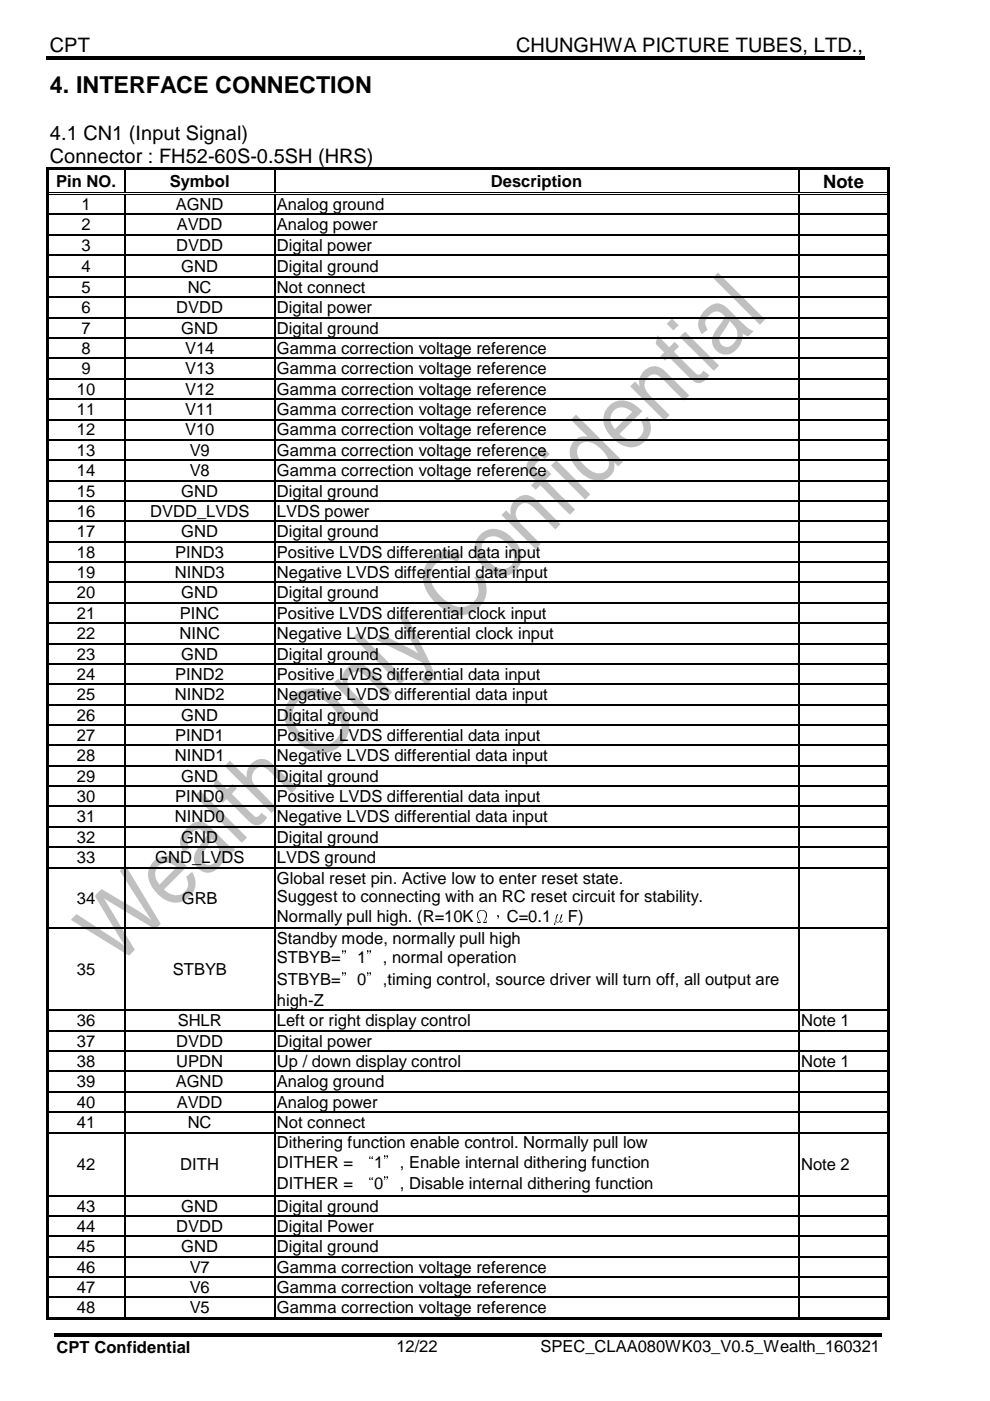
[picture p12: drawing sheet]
<svg xmlns="http://www.w3.org/2000/svg" width="210mm" height="297mm" viewBox="0 0 210 297" stroke-linecap="round" stroke-linejoin="round" font-family="sans-serif">
<path d="M9.8 11.9h82.1v.8h-82.1zM91.6 11.9h.8v.8h-.8zM92.4 11.9h91v.8h-91zM11.5 282.7h40.4v.7h-40.4zM51.9 282.7h.8v.7h-.8zM52.7 282.7h43.3v.7h-43.3zM96 282.7h.8v.7h-.8zM96.8 282.7h90.2v.7h-90.2z" fill="#000"/>
<g fill="#c0c0c0">
<path d="M16.2 193.8l10.3 6.8-6.4-10.7 1.4-1.4 7.7 4.5 2.9 2.1-6.7-10.4 1.2-1.3 7.5 12.5-1.2 1.1-10.9-6.5 6.6 10.9-1.3 1.2-12.3-7.6z" fill-rule="evenodd"/>
<path d="M32.6 182.6a4.3 4.3 0 0 1 6.2 .3l.8 .8-4.8 4.9a3.1 3.1 0 0 0 4.4 .5 2.52 2.52 0 0 0 .3-3.2l1.2-1a4.2 4.2 0 0 1-.8 5.5 4.2 4.2 0 0 1-5.5 0 5.8 5.8 0 0 1-2.8-6.3zM33.6 183.6a2.77 2.77 0 0 0 .2 3.9l3.7-3.6a2.65 2.65 0 0 0-3.9-.3z" fill-rule="evenodd"/>
<path d="M39.7 175.5a2.93 2.93 0 0 1 4.5-.4l2.9 2.8a7 7 0 0 0 2.8 2.1l-1.1 1.2-1.1-.7a4.3 4.3 0 0 1-3.6 4.5 3.1 3.1 0 0 1-2.8-2 3.1 3.1 0 0 1 .8-3.3l1.8-2.8a2.02 2.02 0 0 0-3-.5 2.16 2.16 0 0 0-.7 3.4l-1.3 .9a3.6 3.6 0 0 1 .8-5.2zM44.8 177.9l-.6 1.2a5 5 0 0 0-1.5 3.1 1.73 1.73 0 0 0 1.5 1.2 1.73 1.73 0 0 0 1.7-1 3.2 3.2 0 0 0-1.1-4.5z" fill-rule="evenodd"/>
<path d="M42.1 167.9l.3-.3 10 10-1.1 1.1-10-10z" fill-rule="evenodd"/>
<path d="M45.7 164.8l2.5 2.5 1.1-1.1 .9 1-1.1 1.1 4.5 4.5a.9 .9 0 0 0 .9 .4 .9 .9 0 0 0 .7-.6l.2-.3 1.2 1a2.31 2.31 0 0 1-3.1 1.4l-5.5-5.3-.8 .8-.9-1 .8-.8-1.8-1.7z" fill-rule="evenodd"/>
<path d="M48.7 161.3l3.6 3.6a3.2 3.2 0 0 1 1.7-3.6 3.2 3.2 0 0 1 3.9 .8l5 4.9-1.1 1.1-4.6-4.5a2.05 2.05 0 0 0-3.1-.4 2.52 2.52 0 0 0 .3 3.8l4.3 4.3-1.1 1.1-10-10z" fill-rule="evenodd"/>
<path d="M62 147.7a6.1 6.1 0 0 1 8.5-.1 7.6 7.6 0 0 1 3.3 8.1 5.9 5.9 0 0 1-9.4 2.7 8.4 8.4 0 0 1-4-7.7 5.5 5.5 0 0 1 1.6-3zM63.2 148.8a4.4 4.4 0 0 0-.1 6 6.5 6.5 0 0 0 6.1 3.1 4.1 4.1 0 0 0 2.4-6.5 6.9 6.9 0 0 0-6.3-3.7l-.9 .2z" fill-rule="evenodd"/>
<path d="M73.6 141.6a3 3 0 0 1 4.8 .3l4.8 4.9-1.1 1.1-2.8-2.8a10.7 10.7 0 0 0-3.1-2.7 2.21 2.21 0 0 0-2.3 1.2 2.21 2.21 0 0 0 .4 2.6l4.7 4.8-1.1 1.1-7.2-7.2 1-1 1 1a3.1 3.1 0 0 1 .9-3.3z" fill-rule="evenodd"/>
<path d="M76 134l9.9 10-1.1 1.1-9.9-9.9z" fill-rule="evenodd"/>
<path d="M85.5 130l.3-.3 4.4 8.9a9.8 9.8 0 0 1 1.7 4.8 2.31 2.31 0 0 1-1.5 1.7l-1.3-1a1.74 1.74 0 0 0 .9-2.8 1.95 1.95 0 0 0-1.4-1.3l-8.8-4.3 1.2-1.2 7.7 4-4-7.7z" fill-rule="evenodd"/>
<path d="M91.4 118.3a5 5 0 0 1 6.4-.7l-.8 1.5a3.8 3.8 0 0 0-4.8 .7 3.8 3.8 0 0 0-.2 4.9 8.8 8.8 0 0 0 5.5 4 3.8 3.8 0 0 0 3.7-2.1 3.8 3.8 0 0 0-.7-4.2l1.6-.8a5.5 5.5 0 0 1-.6 7.2 5.5 5.5 0 0 1-7.3 .5 8.5 8.5 0 0 1-4.5-7.7l.4-1.5z" fill-rule="evenodd"/>
<path d="M101.8 113.4a4.4 4.4 0 0 1 6.3 .1 5.8 5.8 0 0 1 2.5 5 4.2 4.2 0 0 1-7 2.6 5.8 5.8 0 0 1-2.9-5.9l.4-1zM102.8 114.4a3 3 0 0 0 .4 4.2 4.3 4.3 0 0 0 4 2 2.62 2.62 0 0 0 1.1-4.5 4.6 4.6 0 0 0-4.3-2.3z" fill-rule="evenodd"/>
<path d="M109.2 106a3 3 0 0 1 4.8 .3l4.8 4.8-1.1 1.1-2.2-2.2a14.2 14.2 0 0 0-3.7-3.3 2.23 2.23 0 0 0-2.2 1.2 2.23 2.23 0 0 0 .3 2.6l4.7 4.8-1.1 1.1-7.2-7.2 1-1 1 1a3.3 3.3 0 0 1 .9-3.2z" fill-rule="evenodd"/>
<path d="M112.5 97.2l1.1-.9 1 1.2a1.62 1.62 0 0 0-1.1 2.1l1.2 1.2 1.3-1.2 .9 .9-1.2 1.3 6.2 6.2-1.1 1.1-6.2-6.2-1 .9-1-.9 1-1-.4-.3a3.2 3.2 0 0 1-1.5-3.3z" fill-rule="evenodd"/>
<path d="M115.2 94.8l1.4 1.5-1.1 1.1-1.4-1.4zM117.1 98.4l.8-.8 7.2 7.2-1.1 1.1-7.2-7.2z" fill-rule="evenodd"/>
<path d="M121 89l1.1-1.1 10 10-1 1-.9-.9a3.3 3.3 0 0 1-4.6 3.7 7.7 7.7 0 0 1-4.8-5.5 3.3 3.3 0 0 1 3.8-3.6zM122.9 94.3a2.89 2.89 0 0 0 .6 4 4.6 4.6 0 0 0 4 2 2.25 2.25 0 0 0 1.1-3.6 6 6 0 0 0-4.2-3 1.97 1.97 0 0 0-1.5 .6z" fill-rule="evenodd"/>
<path d="M129.2 86.1a4.3 4.3 0 0 1 6.1 .3l.9 .8-4.9 4.8a3.1 3.1 0 0 0 4.4 .5 2.43 2.43 0 0 0 .3-3.2l1.3-1a4.3 4.3 0 0 1-1.1 5.7 4.3 4.3 0 0 1-5.8-.6 5.5 5.5 0 0 1-2.3-5.9zM130.2 87a2.77 2.77 0 0 0 .2 4l3.6-3.7a2.75 2.75 0 0 0-3.8-.3z" fill-rule="evenodd"/>
<path d="M136.5 78.7a3 3 0 0 1 4.8 .3l4.8 4.8-1.1 1.1-2.7-2.7a10.4 10.4 0 0 0-3.2-2.8 2.22 2.22 0 0 0-2.2 1.2 2.22 2.22 0 0 0 .3 2.6l4.7 4.8-1.1 1.1-7.2-7.2 1-1 1 1.1a3.3 3.3 0 0 1 .9-3.3z" fill-rule="evenodd"/>
<path d="M139.4 71.1l2.5 2.5 1.1-1.1 1 .9-1.1 1.1 4.2 4.3a.99 .99 0 0 0 1.6 .4l.4-.6 1.3 .9a2.44 2.44 0 0 1-3.1 1.5l-5.5-5.4-.8 .9-1-1 .8-.8-1.8-1.8z" fill-rule="evenodd"/>
<path d="M141.9 68.1l.6-.5 1.4 1.4-1.1 1.1-1.4-1.4zM144.1 71.4l1.1-1.1 7.2 7.2-1.1 1.1z" fill-rule="evenodd"/>
<path d="M149.5 65.7a3 3 0 0 1 4.1-.9l3.8 3.7a6 6 0 0 0 2.4 1.7l-1.2 1.1-1.1-.6a4.2 4.2 0 0 1-3.6 4.5 3.1 3.1 0 0 1-2.8-2 3.1 3.1 0 0 1 .8-3.4l1.8-2.7a2.06 2.06 0 0 0-1.9-1.1 2.06 2.06 0 0 0-1.8 1.2 1.99 1.99 0 0 0 0 2.7l-1.2 1a3.6 3.6 0 0 1 .7-5.2zM154.7 68l-.7 1.3a5.4 5.4 0 0 0-1.5 2.8 1.68 1.68 0 0 0 1.4 1.5 1.68 1.68 0 0 0 1.8-1 2.9 2.9 0 0 0-.7-4.3z" fill-rule="evenodd"/>
<path d="M151.1 58.9l1.1-1.1 10 9.9-1.1 1.2z" fill-rule="evenodd"/>
</g>
<g fill="#000">
<path d="M9.8 35.5h.5v.5h-.5zM10.3 35.5h16v.5h-16zM26.3 36h.3zM26.3 35.5h.5v.5h-.5zM26.8 35.5h31.3v.5h-31.3zM58.1 36h.2zM58.1 35.5h.5v.5h-.5zM58.6 35.5h110.6v.5h-110.6zM169.2 36h.3zM169.2 35.5h.5v.5h-.5zM169.7 35.5h18.4v.5h-18.4zM188.1 35.5h.5v.5h-.5z"/>
<path d="M9.8 36h.5v4.7h-.5zM9.8 40.7h.5v.6h-.5zM9.8 41.3h.5v4h-.5zM9.8 45.3h.5v.3h-.5zM9.8 45.6h.5v4.1h-.5zM9.8 49.7h.5v.2h-.5zM9.8 49.9h.5v4.1h-.5zM9.8 54h.5v.2h-.5zM9.8 54.2h.5v4.4h-.5zM9.8 58.6h.5v.2h-.5zM26.3 41.2l.3 .1zM26.3 40.7h.5v.2h-.5z"/>
<path d="M26.3 41.1h.5v.1h-.5zM26.3 45.3h.3v.3h-.3zM26.3 49.7h.3v.2h-.3zM26.3 54h.3v.2h-.3zM26.3 58.6h.3v.2h-.3zM58.1 41.2l.2 .1zM58.1 40.7h.5v.2h-.5zM58.1 41.1h.5v.1h-.5zM58.1 45.3h.2v.3h-.2zM58.1 49.7h.2v.2h-.2zM58.1 54h.2v.2h-.2zM58.1 58.6h.2v.2h-.2z"/>
<path d="M169.2 41.2l.3 .1zM169.2 40.7h.5v.2h-.5zM169.2 41.1h.5v.1h-.5zM169.2 45.3h.3v.3h-.3zM169.2 49.7h.3v.2h-.3zM169.2 54h.3v.2h-.3zM169.2 58.6h.3v.2h-.3zM188.1 36h.5v4.7h-.5zM188.1 40.7h.5v.6h-.5zM188.1 41.3h.5v4h-.5zM188.1 45.3h.5v.3h-.5zM188.1 45.6h.5v4.1h-.5z"/>
<path d="M188.1 49.7h.5v.2h-.5zM188.1 49.9h.5v4.1h-.5zM188.1 54h.5v.2h-.5zM188.1 54.2h.5v4.4h-.5zM188.1 58.6h.5v.2h-.5zM9.8 58.8h.5v4.1h-.5zM9.8 62.9h.5v.3h-.5zM9.8 63.2h.5v4h-.5zM9.8 67.2h.5v.3h-.5zM9.8 67.5h.5v4h-.5zM9.8 71.5h.5v.3h-.5zM9.8 71.8h.5v4.1h-.5z"/>
<path d="M9.8 75.9h.5v.2h-.5zM26.3 62.9h.3v.3h-.3zM26.3 67.2h.3v.3h-.3zM26.3 71.5h.3v.3h-.3zM26.3 75.9h.3v.2h-.3zM58.1 62.9h.2v.3h-.2zM58.1 67.2h.2v.3h-.2zM58.1 71.5h.2v.3h-.2zM58.1 75.9h.2v.2h-.2zM169.2 62.9h.3v.3h-.3zM169.2 67.2h.3v.3h-.3zM169.2 71.5h.3v.3h-.3z"/>
<path d="M169.2 75.9h.3v.2h-.3zM188.1 58.8h.5v4.1h-.5zM188.1 62.9h.5v.3h-.5zM188.1 63.2h.5v4h-.5zM188.1 67.2h.5v.3h-.5zM188.1 67.5h.5v4h-.5zM188.1 71.5h.5v.3h-.5zM188.1 71.8h.5v4.1h-.5zM188.1 75.9h.5v.2h-.5zM9.8 76.1h.5v4.1h-.5zM9.8 80.2h.5v.2h-.5zM9.8 80.4h.5v4.1h-.5z"/>
<path d="M9.8 84.5h.5v.3h-.5zM9.8 84.8h.5v4h-.5zM9.8 88.8h.5v.3h-.5zM9.8 89.1h.5v4h-.5zM9.8 93.1h.5v.3h-.5zM9.8 93.4h.5v4.1h-.5zM9.8 97.5h.5v.2h-.5zM26.3 80.2h.3v.2h-.3zM26.3 84.5h.3v.3h-.3zM26.3 88.8h.3v.3h-.3zM26.3 93.1h.3v.3h-.3zM26.3 97.5h.3v.2h-.3z"/>
<path d="M58.1 80.2h.2v.2h-.2zM58.1 84.5h.2v.3h-.2zM58.1 88.8h.2v.3h-.2zM58.1 93.1h.2v.3h-.2zM58.1 97.5h.2v.2h-.2zM169.2 80.2h.3v.2h-.3zM169.2 84.5h.3v.3h-.3zM169.2 88.8h.3v.3h-.3zM169.2 93.1h.3v.3h-.3zM169.2 97.5h.3v.2h-.3zM188.1 76.1h.5v4.1h-.5zM188.1 80.2h.5v.2h-.5z"/>
<path d="M188.1 80.4h.5v4.1h-.5zM188.1 84.5h.5v.3h-.5zM188.1 84.8h.5v4h-.5zM188.1 88.8h.5v.3h-.5zM188.1 89.1h.5v4h-.5zM188.1 93.1h.5v.3h-.5zM188.1 93.4h.5v4.1h-.5zM188.1 97.5h.5v.2h-.5zM9.8 97.7h.5v4.1h-.5zM9.8 101.8h.5v.2h-.5zM9.8 102h.5v4.1h-.5zM9.8 106.1h.5v.2h-.5z"/>
<path d="M9.8 106.3h.5v4.1h-.5zM9.8 110.4h.5v.3h-.5zM9.8 110.7h.5v4h-.5zM9.8 114.7h.5v.3h-.5zM9.8 115h.5v4h-.5zM9.8 119h.5v.3h-.5zM26.3 101.8h.3v.2h-.3zM26.3 106.1h.3v.2h-.3zM26.3 110.4h.3v.3h-.3zM26.3 114.7h.3v.3h-.3zM26.3 119h.3v.3h-.3zM58.1 101.8h.2v.2h-.2z"/>
<path d="M58.1 106.1h.2v.2h-.2zM58.1 110.4h.2v.3h-.2zM58.1 114.7h.2v.3h-.2zM58.1 119h.2v.3h-.2zM169.2 101.8h.3v.2h-.3zM169.2 106.1h.3v.2h-.3zM169.2 110.4h.3v.3h-.3zM169.2 114.7h.3v.3h-.3zM169.2 119h.3v.3h-.3zM188.1 97.7h.5v4.1h-.5zM188.1 101.8h.5v.2h-.5zM188.1 102h.5v4.1h-.5z"/>
<path d="M188.1 106.1h.5v.2h-.5zM188.1 106.3h.5v4.1h-.5zM188.1 110.4h.5v.3h-.5zM188.1 110.7h.5v4h-.5zM188.1 114.7h.5v.3h-.5zM188.1 115h.5v4h-.5zM188.1 119h.5v.3h-.5zM9.8 119.3h.5v4.1h-.5zM9.8 123.4h.5v.2h-.5zM9.8 123.6h.5v4.1h-.5zM9.8 127.7h.5v.2h-.5zM9.8 127.9h.5v4.1h-.5z"/>
<path d="M9.8 132h.5v.2h-.5zM9.8 132.2h.5v4.1h-.5zM9.8 136.3h.5v.3h-.5zM26.3 123.4h.3v.2h-.3zM26.3 127.7h.3v.2h-.3zM26.3 132h.3v.2h-.3zM26.3 136.3h.3v.3h-.3zM58.1 123.4h.2v.2h-.2zM58.1 127.7h.2v.2h-.2zM58.1 132h.2v.2h-.2zM58.1 136.3h.2v.3h-.2zM169.2 123.4h.3v.2h-.3z"/>
<path d="M169.2 127.7h.3v.2h-.3zM169.2 132h.3v.2h-.3zM169.2 136.3h.3v.3h-.3zM188.1 119.3h.5v4.1h-.5zM188.1 123.4h.5v.2h-.5zM188.1 123.6h.5v4.1h-.5zM188.1 127.7h.5v.2h-.5zM188.1 127.9h.5v4.1h-.5zM188.1 132h.5v.2h-.5zM188.1 132.2h.5v4.1h-.5zM188.1 136.3h.5v.3h-.5zM9.8 136.6h.5v4h-.5z"/>
<path d="M9.8 140.6h.5v.3h-.5zM9.8 140.9h.5v4h-.5zM9.8 144.9h.5v.3h-.5zM9.8 145.2h.5v4.1h-.5zM9.8 149.3h.5v.2h-.5zM9.8 149.5h.5v4.1h-.5zM9.8 153.6h.5v.2h-.5zM9.8 153.8h.5v4.1h-.5zM9.8 157.9h.5v.3h-.5zM26.3 140.6h.3v.3h-.3zM26.3 144.9h.3v.3h-.3zM26.3 149.3h.3v.2h-.3z"/>
<path d="M26.3 153.6h.3v.2h-.3zM26.3 157.9h.3v.3h-.3zM58.1 140.6h.2v.3h-.2zM58.1 144.9h.2v.3h-.2zM58.1 149.3h.2v.2h-.2zM58.1 153.6h.2v.2h-.2zM58.1 157.9h.2v.3h-.2zM169.2 140.6h.3v.3h-.3zM169.2 144.9h.3v.3h-.3zM169.2 149.3h.3v.2h-.3zM169.2 153.6h.3v.2h-.3zM169.2 157.9h.3v.3h-.3z"/>
<path d="M188.1 136.6h.5v4h-.5zM188.1 140.6h.5v.3h-.5zM188.1 140.9h.5v4h-.5zM188.1 144.9h.5v.3h-.5zM188.1 145.2h.5v4.1h-.5zM188.1 149.3h.5v.2h-.5zM188.1 149.5h.5v4.1h-.5zM188.1 153.6h.5v.2h-.5zM188.1 153.8h.5v4.1h-.5zM188.1 157.9h.5v.3h-.5zM9.8 158.2h.5v4h-.5zM9.8 162.2h.5v.3h-.5z"/>
<path d="M9.8 162.5h.5v4h-.5zM9.8 166.5h.5v.3h-.5zM9.8 166.8h.5v4.1h-.5zM9.8 170.9h.5v.2h-.5zM9.8 171.1h.5v4.1h-.5zM9.8 175.2h.5v.2h-.5zM9.8 175.4h.5v4.1h-.5zM9.8 179.5h.5v.2h-.5zM26.3 162.2h.3v.3h-.3zM26.3 166.5h.3v.3h-.3zM26.3 170.9h.3v.2h-.3zM26.3 175.2h.3v.2h-.3z"/>
<path d="M26.3 179.5h.3v.2h-.3zM58.1 162.2h.2v.3h-.2zM58.1 166.5h.2v.3h-.2zM58.1 170.9h.2v.2h-.2zM58.1 175.2h.2v.2h-.2zM58.1 179.5h.2v.2h-.2zM169.2 162.2h.3v.3h-.3zM169.2 166.5h.3v.3h-.3zM169.2 170.9h.3v.2h-.3zM169.2 175.2h.3v.2h-.3zM169.2 179.5h.3v.2h-.3zM188.1 158.2h.5v4h-.5z"/>
<path d="M188.1 162.2h.5v.3h-.5zM188.1 162.5h.5v4h-.5zM188.1 166.5h.5v.3h-.5zM188.1 166.8h.5v4.1h-.5zM188.1 170.9h.5v.2h-.5zM188.1 171.1h.5v4.1h-.5zM188.1 175.2h.5v.2h-.5zM188.1 175.4h.5v4.1h-.5zM188.1 179.5h.5v.2h-.5zM9.8 179.7h.5v4.1h-.5zM9.8 183.8h.5v.3h-.5zM9.8 184.1h.5v12.6h-.5z"/>
<path d="M9.8 196.7h.5v.2h-.5zM26.3 183.8h.3v.3h-.3zM26.3 196.7h.3v.2h-.3zM58.1 183.8h.2v.3h-.2zM58.1 196.7h.2v.2h-.2zM169.2 183.8h.3v.3h-.3zM169.2 196.7h.3v.2h-.3zM188.1 179.7h.5v4.1h-.5zM188.1 183.8h.5v.3h-.5zM188.1 184.1h.5v12.6h-.5zM188.1 196.7h.5v.2h-.5zM9.8 196.9h.5v17.2h-.5z"/>
<path d="M9.8 214.1h.5v.2h-.5zM9.8 214.3h.5v4.1h-.5zM9.8 218.4h.5v.3h-.5zM26.3 214.1h.3v.2h-.3zM26.3 218.4h.3v.3h-.3zM58.1 214.1h.2v.2h-.2zM58.1 218.4h.2v.3h-.2zM169.2 214.1h.3v.2h-.3zM169.2 218.4h.3v.3h-.3zM188.1 196.9h.5v17.2h-.5zM188.1 214.1h.5v.2h-.5zM188.1 214.3h.5v4.1h-.5z"/>
<path d="M188.1 218.4h.5v.3h-.5zM9.8 218.7h.5v4h-.5zM9.8 222.7h.5v.3h-.5zM9.8 223h.5v4h-.5zM9.8 227h.5v.3h-.5zM9.8 227.3h.5v4.1h-.5zM9.8 231.4h.5v.2h-.5zM9.8 231.6h.5v4.1h-.5zM9.8 235.7h.5v.2h-.5zM9.8 235.9h.5v4.1h-.5zM26.3 222.7h.3v.3h-.3zM26.3 227h.3v.3h-.3z"/>
<path d="M26.3 231.4h.3v.2h-.3zM26.3 235.7h.3v.2h-.3zM58.1 222.7h.2v.3h-.2zM58.1 227h.2v.3h-.2zM58.1 231.4h.2v.2h-.2zM58.1 235.7h.2v.2h-.2zM169.2 222.7h.3v.3h-.3zM169.2 227h.3v.3h-.3zM169.2 231.4h.3v.2h-.3zM169.2 235.7h.3v.2h-.3zM188.1 218.7h.5v4h-.5zM188.1 222.7h.5v.3h-.5z"/>
<path d="M188.1 223h.5v4h-.5zM188.1 227h.5v.3h-.5zM188.1 227.3h.5v4.1h-.5zM188.1 231.4h.5v.2h-.5zM188.1 231.6h.5v4.1h-.5zM188.1 235.7h.5v.2h-.5zM188.1 235.9h.5v4.1h-.5zM9.8 240h.5v.2h-.5zM9.8 240.2h.5v13.2h-.5zM9.8 253.4h.5v.2h-.5zM9.8 253.6h.5v4.1h-.5zM9.8 257.7h.5v.2h-.5z"/>
<path d="M26.3 240h.3v.2h-.3zM26.3 253.4h.3v.2h-.3zM26.3 257.7h.3v.2h-.3zM58.1 240h.2v.2h-.2zM58.1 253.4h.2v.2h-.2zM58.1 257.7h.2v.2h-.2zM169.2 240h.3v.2h-.3zM169.2 253.4h.3v.2h-.3zM169.2 257.7h.3v.2h-.3zM188.1 240h.5v.2h-.5zM188.1 240.2h.5v13.2h-.5zM188.1 253.4h.5v.2h-.5z"/>
<path d="M188.1 253.6h.5v4.1h-.5zM188.1 257.7h.5v.2h-.5zM9.8 257.9h.5v4.1h-.5zM9.8 262h.5v.3h-.5zM9.8 262.3h.5v4h-.5zM9.8 266.3h.5v.3h-.5zM9.8 266.6h.5v4h-.5zM9.8 270.6h.5v.3h-.5zM9.8 270.9h.5v4.1h-.5zM9.8 275h.5v.2h-.5zM9.8 275.2h.5v4.1h-.5zM9.8 279.3h.5v.5h-.5z"/>
<path d="M10.3 279.3h16v.5h-16zM26.3 262h.3v.3h-.3zM26.3 266.3h.3v.3h-.3zM26.3 270.6h.3v.3h-.3zM26.3 275h.3v.2h-.3zM26.3 279.3h.5v.5h-.5zM26.8 279.3h31.3v.5h-31.3zM58.1 262h.2v.3h-.2zM58.1 266.3h.2v.3h-.2zM58.1 270.6h.2v.3h-.2zM58.1 275h.2v.2h-.2zM58.1 279.3h.5v.5h-.5z"/>
<path d="M58.6 279.3h110.6v.5h-110.6zM169.2 262h.3v.3h-.3zM169.2 266.3h.3v.3h-.3zM169.2 270.6h.3v.3h-.3zM169.2 275h.3v.2h-.3zM169.2 279.3h.5v.5h-.5zM169.7 279.3h18.4v.5h-18.4zM188.1 257.9h.5v4.1h-.5zM188.1 262h.5v.3h-.5zM188.1 262.3h.5v4h-.5zM188.1 266.3h.5v.3h-.5zM188.1 266.6h.5v4h-.5z"/>
<path d="M188.1 270.6h.5v.3h-.5zM188.1 270.9h.5v4.1h-.5zM188.1 275h.5v.2h-.5zM188.1 275.2h.5v4.1h-.5zM188.1 279.3h.5v.5h-.5z"/>
</g>
<g fill="none" stroke="#000" stroke-width=".25">
<path d="M26.5 36v4.7M58.2 36v4.7M169.3 36v4.7M10.3 45.5h16M10.3 49.8h16M10.3 54.1h16M10.3 58.7h16M26.5 41.3v4M26.5 45.6v4.1M26.5 49.9v4.1M26.5 54.2v4.4M26.5 58.8v4.1"/>
<path d="M26.6 45.5h31.5M26.6 49.8h31.5M26.6 54.1h31.5M26.6 58.7h31.5M58.2 41.3v4M58.2 45.6v4.1M58.2 49.9v4.1M58.2 54.2v4.4M58.2 58.8v4.1M58.3 45.5h110.9M58.3 49.8h110.9M58.3 54.1h110.9"/>
<path d="M58.3 58.7h110.9M169.3 41.3v4M169.3 45.6v4.1M169.3 49.9v4.1M169.3 54.2v4.4M169.3 58.8v4.1M169.5 45.5h18.6M169.5 49.8h18.6M169.5 54.1h18.6M169.5 58.7h18.6M10.3 63h16M10.3 67.4h16"/>
<path d="M10.3 71.7h16M10.3 76h16M26.5 63.2v4M26.5 67.5v4M26.5 71.8v4.1M26.5 76.1v4.1M26.6 63h31.5M26.6 67.4h31.5M26.6 71.7h31.5M26.6 76h31.5M58.2 63.2v4M58.2 67.5v4"/>
<path d="M58.2 71.8v4.1M58.2 76.1v4.1M58.3 63h110.9M58.3 67.4h110.9M58.3 71.7h110.9M58.3 76h110.9M169.3 63.2v4M169.3 67.5v4M169.3 71.8v4.1M169.3 76.1v4.1M169.5 63h18.6M169.5 67.4h18.6"/>
<path d="M169.5 71.7h18.6M169.5 76h18.6M10.3 80.3h16M10.3 84.6h16M10.3 88.9h16M10.3 93.3h16M10.3 97.6h16M26.5 80.4v4.1M26.5 84.8v4M26.5 89.1v4M26.5 93.4v4.1M26.5 97.7v4.1"/>
<path d="M26.6 80.3h31.5M26.6 84.6h31.5M26.6 88.9h31.5M26.6 93.3h31.5M26.6 97.6h31.5M58.2 80.4v4.1M58.2 84.8v4M58.2 89.1v4M58.2 93.4v4.1M58.2 97.7v4.1M58.3 80.3h110.9M58.3 84.6h110.9"/>
<path d="M58.3 88.9h110.9M58.3 93.3h110.9M58.3 97.6h110.9M169.3 80.4v4.1M169.3 84.8v4M169.3 89.1v4M169.3 93.4v4.1M169.3 97.7v4.1M169.5 80.3h18.6M169.5 84.6h18.6M169.5 88.9h18.6M169.5 93.3h18.6"/>
<path d="M169.5 97.6h18.6M10.3 101.9h16M10.3 106.2h16M10.3 110.5h16M10.3 114.9h16M10.3 119.2h16M26.5 102v4.1M26.5 106.3v4.1M26.5 110.7v4M26.5 115v4M26.5 119.3v4.1M26.6 101.9h31.5"/>
<path d="M26.6 106.2h31.5M26.6 110.5h31.5M26.6 114.9h31.5M26.6 119.2h31.5M58.2 102v4.1M58.2 106.3v4.1M58.2 110.7v4M58.2 115v4M58.2 119.3v4.1M58.3 101.9h110.9M58.3 106.2h110.9M58.3 110.5h110.9"/>
<path d="M58.3 114.9h110.9M58.3 119.2h110.9M169.3 102v4.1M169.3 106.3v4.1M169.3 110.7v4M169.3 115v4M169.3 119.3v4.1M169.5 101.9h18.6M169.5 106.2h18.6M169.5 110.5h18.6M169.5 114.9h18.6M169.5 119.2h18.6"/>
<path d="M10.3 123.5h16M10.3 127.8h16M10.3 132.1h16M10.3 136.4h16M26.5 123.6v4.1M26.5 127.9v4.1M26.5 132.2v4.1M26.5 136.6v4M26.6 123.5h31.5M26.6 127.8h31.5M26.6 132.1h31.5M26.6 136.4h31.5"/>
<path d="M58.2 123.6v4.1M58.2 127.9v4.1M58.2 132.2v4.1M58.2 136.6v4M58.3 123.5h110.9M58.3 127.8h110.9M58.3 132.1h110.9M58.3 136.4h110.9M169.3 123.6v4.1M169.3 127.9v4.1M169.3 132.2v4.1M169.3 136.6v4"/>
<path d="M169.5 123.5h18.6M169.5 127.8h18.6M169.5 132.1h18.6M169.5 136.4h18.6M10.3 140.8h16M10.3 145.1h16M10.3 149.4h16M10.3 153.7h16M10.3 158h16M26.5 140.9v4M26.5 145.2v4.1M26.5 149.5v4.1"/>
<path d="M26.5 153.8v4.1M26.5 158.2v4M26.6 140.8h31.5M26.6 145.1h31.5M26.6 149.4h31.5M26.6 153.7h31.5M26.6 158h31.5M58.2 140.9v4M58.2 145.2v4.1M58.2 149.5v4.1M58.2 153.8v4.1M58.2 158.2v4"/>
<path d="M58.3 140.8h110.9M58.3 145.1h110.9M58.3 149.4h110.9M58.3 153.7h110.9M58.3 158h110.9M169.3 140.9v4M169.3 145.2v4.1M169.3 149.5v4.1M169.3 153.8v4.1M169.3 158.2v4M169.5 140.8h18.6M169.5 145.1h18.6"/>
<path d="M169.5 149.4h18.6M169.5 153.7h18.6M169.5 158h18.6M10.3 162.3h16M10.3 166.7h16M10.3 171h16M10.3 175.3h16M10.3 179.6h16M26.5 162.5v4M26.5 166.8v4.1M26.5 171.1v4.1M26.5 175.4v4.1"/>
<path d="M26.5 179.7v4.1M26.6 162.3h31.5M26.6 166.7h31.5M26.6 171h31.5M26.6 175.3h31.5M26.6 179.6h31.5M58.2 162.5v4M58.2 166.8v4.1M58.2 171.1v4.1M58.2 175.4v4.1M58.2 179.7v4.1M58.3 162.3h110.9"/>
<path d="M58.3 166.7h110.9M58.3 171h110.9M58.3 175.3h110.9M58.3 179.6h110.9M169.3 162.5v4M169.3 166.8v4.1M169.3 171.1v4.1M169.3 175.4v4.1M169.3 179.7v4.1M169.5 162.3h18.6M169.5 166.7h18.6M169.5 171h18.6"/>
<path d="M169.5 175.3h18.6M169.5 179.6h18.6M10.3 183.9h16M10.3 196.8h16M26.5 184.1v12.6M26.5 196.9v17.2M26.6 183.9h31.5M26.6 196.8h31.5M58.2 184.1v12.6M58.2 196.9v17.2M58.3 183.9h110.9M58.3 196.8h110.9"/>
<path d="M169.3 184.1v12.6M169.3 196.9v17.2M169.5 183.9h18.6M169.5 196.8h18.6M10.3 214.2h16M10.3 218.5h16M26.5 214.3v4.1M26.5 218.7v4M26.6 214.2h31.5M26.6 218.5h31.5M58.2 214.3v4.1M58.2 218.7v4"/>
<path d="M58.3 214.2h110.9M58.3 218.5h110.9M169.3 214.3v4.1M169.3 218.7v4M169.5 214.2h18.6M169.5 218.5h18.6M10.3 222.8h16M10.3 227.2h16M10.3 231.5h16M10.3 235.8h16M26.5 223v4M26.5 227.3v4.1"/>
<path d="M26.5 231.6v4.1M26.5 235.9v4.1M26.6 222.8h31.5M26.6 227.2h31.5M26.6 231.5h31.5M26.6 235.8h31.5M58.2 223v4M58.2 227.3v4.1M58.2 231.6v4.1M58.2 235.9v4.1M58.3 222.8h110.9M58.3 227.2h110.9"/>
<path d="M58.3 231.5h110.9M58.3 235.8h110.9M169.3 223v4M169.3 227.3v4.1M169.3 231.6v4.1M169.3 235.9v4.1M169.5 222.8h18.6M169.5 227.2h18.6M169.5 231.5h18.6M169.5 235.8h18.6M10.3 240.1h16M10.3 253.5h16"/>
<path d="M10.3 257.8h16M26.5 240.2v13.2M26.5 253.6v4.1M26.5 257.9v4.1M26.6 240.1h31.5M26.6 253.5h31.5M26.6 257.8h31.5M58.2 240.2v13.2M58.2 253.6v4.1M58.2 257.9v4.1M58.3 240.1h110.9M58.3 253.5h110.9"/>
<path d="M58.3 257.8h110.9M169.3 240.2v13.2M169.3 253.6v4.1M169.3 257.9v4.1M169.5 240.1h18.6M169.5 253.5h18.6M169.5 257.8h18.6M10.3 262.1h16M10.3 266.4h16M10.3 270.8h16M10.3 275.1h16M26.5 262.3v4"/>
<path d="M26.5 266.6v4M26.5 270.9v4.1M26.5 275.2v4.1M26.6 262.1h31.5M26.6 266.4h31.5M26.6 270.8h31.5M26.6 275.1h31.5M58.2 262.3v4M58.2 266.6v4M58.2 270.9v4.1M58.2 275.2v4.1M58.3 262.1h110.9"/>
<path d="M58.3 266.4h110.9M58.3 270.8h110.9M58.3 275.1h110.9M169.3 262.3v4M169.3 266.6v4M169.3 270.9v4.1M169.3 275.2v4.1M169.5 262.1h18.6M169.5 266.4h18.6M169.5 270.8h18.6M169.5 275.1h18.6"/>
</g>
<path d="M10.3 40.8h16M10.3 41.1h16M26.8 40.8h31.3M26.8 41.1h31.3M58.6 40.8h110.6M58.6 41.1h110.6M169.7 40.8h18.4M169.7 41.1h18.4" fill="none" stroke="#000" stroke-width=".21"/>
<text font-size="5" x="10.6" y="19.8">4. INTERFACE CONNECTION</text>
<g font-size="4.2">
<text x="10.6" y="10.9">CPT</text>
<text x="109.4" y="10.9">CHUNGHWA PICTURE TUBES, LTD.,</text>
<text x="10.6" y="29.7">4.1 CN1 (Input Signal)</text>
<text x="10.6" y="34.5">Connector : FH52-60S-0.5SH (HRS)</text>
</g>
<text font-size="3.9" x="174.5" y="39.8">Note</text>
<g font-size="3.5">
<text x="11.9" y="39.6">Pin NO.</text>
<text x="36" y="39.6">Symbol</text>
<text x="104.1" y="39.6">Description</text>
<text x="17.3" y="44.5">1</text>
<text x="37.3" y="44.5">AGND</text>
<text x="58.7" y="44.5">Analog ground</text>
<text x="17.3" y="48.9">2</text>
<text x="17.3" y="53.2">3</text>
<text x="37.4" y="53.2">DVDD</text>
<text x="37.5" y="48.9">AVDD</text>
<text x="58.7" y="48.9">Analog power</text>
<text x="58.7" y="53.2">Digital power</text>
<text x="17.3" y="57.6">4</text>
<text x="38.4" y="57.6">GND</text>
<text x="58.7" y="57.6">Digital ground</text>
<text x="17.3" y="62.1">5</text>
<text x="39.8" y="62.1">NC</text>
<text x="58.7" y="62.1">Not connect</text>
<text x="17.3" y="66.4">6</text>
<text x="17.3" y="70.7">7</text>
<text x="37.4" y="66.4">DVDD</text>
<text x="38.4" y="70.7">GND</text>
<text x="58.7" y="66.4">Digital power</text>
<text x="58.7" y="70.7">Digital ground</text>
<text x="17.3" y="75.1">8</text>
<text x="39.2" y="75.1">V14</text>
<text x="58.7" y="75.1">Gamma correction voltage reference</text>
<text x="16.3" y="83.7">10</text>
<text x="17.3" y="79.4">9</text>
<text x="39.2" y="83.7">V12</text>
<text x="39.2" y="79.4">V13</text>
<text x="58.7" y="79.4">Gamma correction voltage reference</text>
<text x="58.7" y="83.7">Gamma correction voltage reference</text>
<text x="16.3" y="88">11</text>
<text x="39.2" y="88">V11</text>
<text x="58.7" y="88">Gamma correction voltage reference</text>
<text x="16.3" y="92.3">12</text>
<text x="39.2" y="92.3">V10</text>
<text x="58.7" y="92.3">Gamma correction voltage reference</text>
<text x="16.3" y="96.6">13</text>
<text x="16.3" y="101">14</text>
<text x="40.2" y="96.6">V9</text>
<text x="40.2" y="101">V8</text>
<text x="58.7" y="96.6">Gamma correction voltage reference</text>
<text x="58.7" y="101">Gamma correction voltage reference</text>
<text x="16.3" y="105.3">15</text>
<text x="38.4" y="105.3">GND</text>
<text x="58.7" y="105.3">Digital ground</text>
<text x="16.3" y="109.6">16</text>
<text x="16.3" y="113.9">17</text>
<text x="31.8" y="109.6">DVDD_LVDS</text>
<text x="38.4" y="113.9">GND</text>
<text x="58.7" y="109.6">LVDS power</text>
<text x="58.7" y="113.9">Digital ground</text>
<text x="16.3" y="118.2">18</text>
<text x="37.2" y="118.2">PIND3</text>
<text x="58.7" y="118.2">Positive LVDS differential data input</text>
<text x="16.3" y="122.6">19</text>
<text x="37.1" y="122.6">NIND3</text>
<text x="58.7" y="122.6">Negative LVDS differential data input</text>
<text x="16.3" y="126.9">20</text>
<text x="16.3" y="131.2">21</text>
<text x="38.1" y="131.2">PINC</text>
<text x="38.4" y="126.9">GND</text>
<text x="58.7" y="126.9">Digital ground</text>
<text x="58.7" y="131.2">Positive LVDS differential clock input</text>
<text x="16.3" y="135.5">22</text>
<text x="38.1" y="135.5">NINC</text>
<text x="58.7" y="135.5">Negative LVDS differential clock input</text>
<text x="16.3" y="139.8">23</text>
<text x="38.4" y="139.8">GND</text>
<text x="58.7" y="139.8">Digital ground</text>
<text x="16.3" y="144.1">24</text>
<text x="16.3" y="148.5">25</text>
<text x="37.1" y="148.5">NIND2</text>
<text x="37.2" y="144.1">PIND2</text>
<text x="58.7" y="144.1">Positive LVDS differential data input</text>
<text x="58.7" y="148.5">Negative LVDS differential data input</text>
<text x="16.3" y="152.8">26</text>
<text x="38.4" y="152.8">GND</text>
<text x="58.7" y="152.8">Digital ground</text>
<text x="16.3" y="157.1">27</text>
<text x="16.3" y="161.4">28</text>
<text x="37.1" y="161.4">NIND1</text>
<text x="37.2" y="157.1">PIND1</text>
<text x="58.7" y="157.1">Positive LVDS differential data input</text>
<text x="58.7" y="161.4">Negative LVDS differential data input</text>
<text x="16.3" y="165.7">29</text>
<text x="38.4" y="165.7">GND</text>
<text x="58.7" y="165.7">Digital ground</text>
<text x="16.3" y="170.1">30</text>
<text x="37.2" y="170.1">PIND0</text>
<text x="58.7" y="170.1">Positive LVDS differential data input</text>
<text x="16.3" y="174.4">31</text>
<text x="16.3" y="178.7">32</text>
<text x="37.1" y="174.4">NIND0</text>
<text x="38.4" y="178.7">GND</text>
<text x="58.7" y="178.7">Digital ground</text>
<text x="58.7" y="174.4">Negative LVDS differential data input</text>
<text x="16.3" y="183">33</text>
<text x="32.9" y="183">GND_LVDS</text>
<text x="58.7" y="183">LVDS ground</text>
<text x="16.3" y="191.6">34</text>
<text x="38.5" y="191.6">GRB</text>
<text x="58.7" y="191.3">Suggest to connecting with an RC reset circuit for stability.</text>
<text x="58.7" y="187.3">Global reset pin. Active low to enter reset state.</text>
<text x="58.7" y="195.4">Normally pull high. (R=10KΩ，C=0.1μF)</text>
<text x="58.7" y="200.2">Standby mode, normally pull high</text>
<text x="16.3" y="206.7">35</text>
<text x="36.6" y="206.7">STBYB</text>
<text x="58.7" y="208.8">STBYB=”0”,timing control, source driver will turn off, all output are</text>
<text x="58.7" y="204.3">STBYB=”1”, normal operation</text>
<text x="58.7" y="213.3">high-Z</text>
<text x="16.3" y="217.6">36</text>
<text x="16.3" y="221.9">37</text>
<text x="37.4" y="221.9">DVDD</text>
<text x="37.7" y="217.6">SHLR</text>
<text x="58.7" y="221.9">Digital power</text>
<text x="58.7" y="217.6">Left or right display control</text>
<text x="169.8" y="217.6">Note 1</text>
<text x="16.3" y="226.2">38</text>
<text x="37.4" y="226.2">UPDN</text>
<text x="58.7" y="226.2">Up / down display control</text>
<text x="169.8" y="226.2">Note 1</text>
<text x="16.3" y="230.5">39</text>
<text x="37.3" y="230.5">AGND</text>
<text x="58.7" y="230.5">Analog ground</text>
<text x="16.3" y="234.9">40</text>
<text x="16.3" y="239.2">41</text>
<text x="37.5" y="234.9">AVDD</text>
<text x="39.8" y="239.2">NC</text>
<text x="58.7" y="239.2">Not connect</text>
<text x="58.7" y="234.9">Analog power</text>
<text x="58.7" y="243.5">Dithering function enable control. Normally pull low</text>
<text x="16.3" y="248">42</text>
<text x="38.2" y="248">DITH</text>
<text x="58.7" y="247.6">DITHER = “1”, Enable internal dithering function</text>
<text x="169.8" y="248">Note 2</text>
<text x="16.3" y="256.9">43</text>
<text x="38.4" y="256.9">GND</text>
<text x="58.7" y="252.1">DITHER = “0”, Disable internal dithering function</text>
<text x="58.7" y="256.9">Digital ground</text>
<text x="16.3" y="261.2">44</text>
<text x="37.4" y="261.2">DVDD</text>
<text x="58.7" y="261.2">Digital Power</text>
<text x="16.3" y="265.5">45</text>
<text x="16.3" y="269.8">46</text>
<text x="38.4" y="265.5">GND</text>
<text x="40.2" y="269.8">V7</text>
<text x="58.7" y="265.5">Digital ground</text>
<text x="58.7" y="269.8">Gamma correction voltage reference</text>
<text x="16.3" y="274.2">47</text>
<text x="40.2" y="274.2">V6</text>
<text x="58.7" y="274.2">Gamma correction voltage reference</text>
<text x="16.3" y="278.5">48</text>
<text x="40.2" y="278.5">V5</text>
<text x="58.7" y="278.5">Gamma correction voltage reference</text>
<text x="12" y="286.9">CPT Confidential</text>
<text x="84" y="286.7">12/22</text>
<text x="114.6" y="286.7">SPEC_CLAA080WK03_V0.5_Wealth_160321</text>
</g>
</svg>
